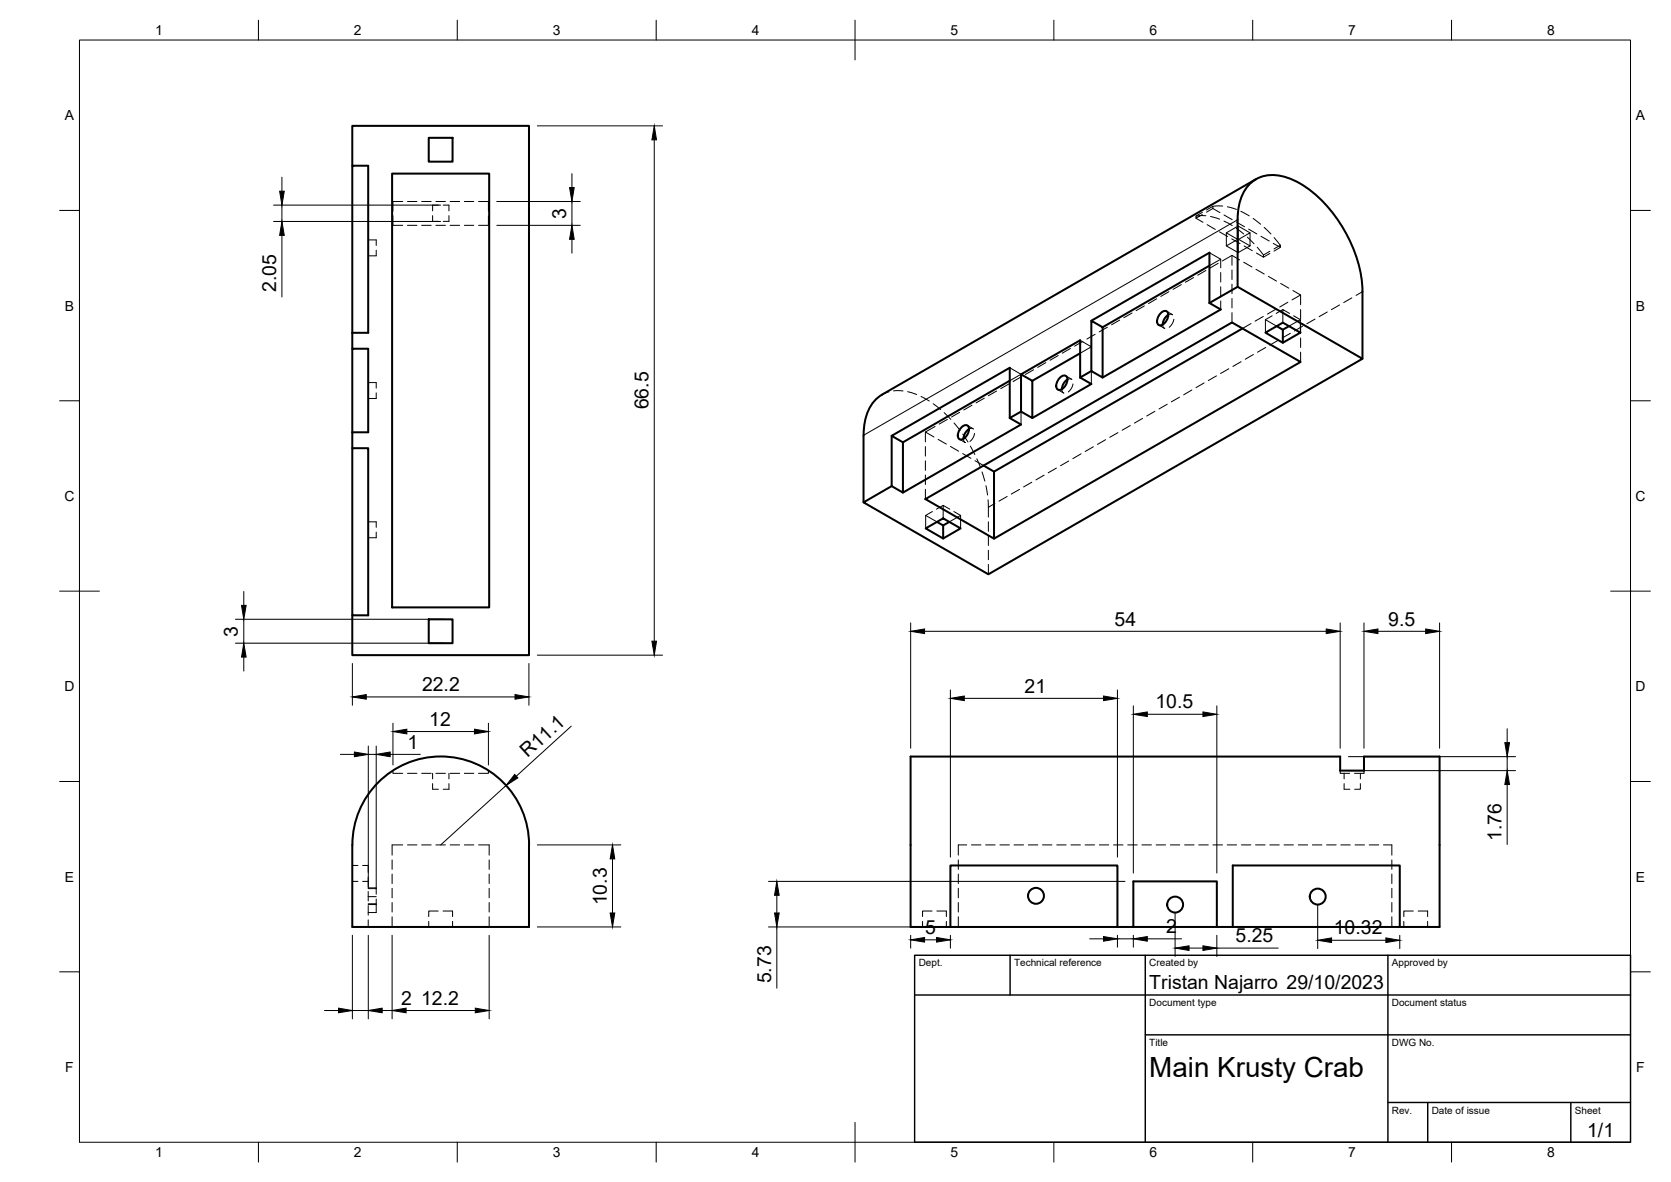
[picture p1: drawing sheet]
<svg xmlns="http://www.w3.org/2000/svg" width="420mm" height="297mm" viewBox="0 0 420 297" stroke-linecap="round" stroke-linejoin="round" font-family="sans-serif">
<!-- layer: Hidden -->
<g fill="none" stroke="#000" stroke-width=".25">
<path d="M98.8 54.2v2.4h2.5M101.3 50.6h-2.5v2.4M102.5 50.6h2.3M102.5 56.6h2.3M106 50.6h2.4M106 56.6h2.4M108.8 54.2v1.4h1.4M109.6 50.6h2.4M109.6 56.6h2.4M110.2 51.5h-1.4v1.5M111.4 51.5h1.5v1.5M112.9 54.2v1.4h-1.5"/>
<path d="M113.2 50.6h2.4M113.2 56.6h2.4M116.8 50.6h2.3M116.8 56.6h2.3M120.3 50.6h2.5v2.4M122.8 54.2v2.4h-2.5M300.7 54.8l1.8 1.1M302.3 53.9l-1.6 .9v-.5l2.5-.1M302.3 53.4l-1.6 .9M303.4 52.8l1.6-1v.6l1.7 1M303.5 56.5l2.1 1.2M304.4 54.4l2.3 .7"/>
<path d="M305 52.4l-1.6 .9M306.6 58.3l2.1 1.1M307.4 51.8h-2.4M307.8 55.5l2 1.2M307.8 54l2 1.2M308.4 58.5l2.9-1.7v3.3l-2.9 1.7M308.6 52l2.3 .6M310.8 57.3l1.9 1.5M310.9 55.8l2 1.2M311.3 56.8l3 1.7M312 53.1l2.1 1.1M313.6 59.6l1.7 1.7"/>
<path d="M314 57.6l2 1.2M315.1 54.9l1.9 1.5M317.1 59.4l2 1.2M317.9 57.1l1.7 1.7M320.4 59.7l1.5 1.9M92.6 60.3h2v1.4M94.6 62.9v1.4h-2M284.6 78.7l-2 1.1M287.7 76.9l-2 1.2M290.8 75.1l-2 1.2M293.3 78.2l1.4 .8M293.8 79.1l.5-.2 .6 .2"/>
<path d="M293.9 73.3l-2 1.2M297 71.5l-2 1.2M300.1 69.8l-2.1 1.1M303.2 68l-2 1.2M304.1 63.5l2.8 1.6v2.2M306.3 66.2l-2.1 1.2M306.9 68.5v2.4M306.9 72.1v2.3M306.9 75.6v2.2M306.9 65.1l-2.8 1.7M309.7 60l2.1 1.2M309.8 64.2l1.9 1.1"/>
<path d="M309.8 64.2l-2.5 1.4M309.8 64.2v2.5M309.8 67.8v2.4M309.8 71.4v2.4M309.8 75v2.4M309.8 78.6v2.4M311.3 60.2l3-1.7v3.3l-3 1.7zM311.3 60.2l-2.9-1.7v3.3l2.9 1.7M311.3 60.1l3 1.7M312.7 65.9l2.1 1.2M312.8 61.8l2.1 1.2M315.8 67.7l2.1 1.2"/>
<path d="M316.1 62.1l1.6 2M317.6 79.5l-2 1.2M318.9 69.5l2.1 1.1M319.3 63.1l-1.6 1v.5l-1.8-1M319.3 63.7l-1.6 .9M319.9 79.4l-1.7 .9v3.3M320.1 61.2l1.8 1v-.6M320.7 77.8l-2 1.1M321.9 61.6l-1.6 1M321.9 62.2l-1.6 .9M322 71.2l2.1 1.2M322.6 77.8l-1.7 1"/>
<path d="M323.8 76l-2 1.2M324.3 78.8l-1.7-1v3.3M325.1 73l1.9 1.1M325.3 79.4l1.7 .9M327 74.1v2.5M327 77.8v2.4M327 74.1l-2.1 1.3M92.6 96.1h2v1.4M94.6 98.7v1.4h-2M223.5 98.5l-1.8 .7M224.7 98.2h2.4M228.2 98.4l2.3 .8"/>
<path d="M231.6 99.6l2.1 1.2M250.6 98.3l-2.1 1.1M253.7 96.5l-2.1 1.2M253.9 92.4l2.8 1.7M256.7 94.1l-2.8 1.6M256.8 94.7l-2.1 1.2M259.9 92.9l-2.1 1.2M263 91.1l-2.1 1.2M266 97.9l1.4 .8M266.1 89.4l-2.1 1.1M267 97.8l.1 .6 .4 .4M268 94.5l1.4 .8"/>
<path d="M269.2 87.6l-2.1 1.2M269.5 95.4l-.6-.2-.5 .2M269.8 96.5a3.2 3.2 0 0 1-1.2 2M271.6 85.5l2.8 1.7-2.8 1.6M272.3 85.8l-2.1 1.2M274.4 93.2v3.3M275.4 84l-2.1 1.2M278.4 82.2l-2 1.2M281.5 80.4l-2 1.2M291.3 81.7l1.5 .8M292.3 81.6l.1 .6 .5 .3M295.1 80.2a3.3 3.3 0 0 1-1.1 2"/>
<path d="M314.6 81.3l-2.2 1.3M318.2 80.3l2.8 1.7M324.1 82l2.9-1.7v3.3M327 81.4v2.3M327 84.9v2.4M327 88.5v2.5M232.7 108.6v2.4M232.7 112.2v2.4M232.7 115.8v2.4M232.7 119.4v2.4M234.6 101.5l1.9 1.4M235.1 107.2l-2.4 1.4 2.1 1.2"/>
<path d="M235.9 110.4l2 1.2M237.4 103.7l1.7 1.7M238.2 105.4l-2.1 1.2M239 112.2l2 1.2M239.9 106.3l1.5 1.8M241.2 110.4l1.5 .8M241.3 103.6l-2.1 1.2M242.1 114l2 1.2M242.1 109.1l1.3 2M242.2 110.3l.2 .5 .4 .4M243.2 106.9l1.4 .8M243.6 107.8l.6-.2 .6 .2"/>
<path d="M244 112.1l1.1 2.1M244.4 101.8l-2.1 1.2M245 108.9a3.2 3.2 0 0 1-1.1 2M245.2 115.8l2.1 1.2M245.6 115.3l.9 2.2M246.9 118.6l.7 2.3M247.5 100.1l-2.1 1.1M256.7 103.4v3.3M92.6 131.1h2v1.4M94.6 133.7v1.4h-2M232.7 123v2.4M232.7 129.5l2.9 1.7"/>
<path d="M234.4 128.6l-1.7 .9v3.3M237.2 127l-1.7 1M238.8 128l-1.6-1v3.3M239.8 128.6l1.7 .9v3.3M241.5 129.5l-2.8 1.7M247.9 122.1l.4 2.3M248.4 125.6l.1 4.3M248.5 131.1v2.4M248.5 134.7v2.4M248.5 138.3v2.4M248.5 141.8v2.5M98.8 193.7v.6h2.5"/>
<path d="M102.5 194.3h2.3M106 194.3h2.4M108.8 194.3v1.4M108.8 196.9v1.4h1.4M109.6 194.3h2.4M112.9 194.3v1.4M112.9 196.9v1.4h-1.5M113.2 194.3h2.4M116.8 194.3h2.3M122.8 193.7v.6h-2.5M337 193.7v.6h2.4M338 196.9v1.4h1.4"/>
<path d="M338 194.3v1.4M342.1 196.9v1.4h-1.5M342.1 194.3v1.4M343 193.7v.6h-2.4M88.6 217.5h1.4M91.2 217.5h1.4v1.8M98.6 216.1v2.4M98.6 219.7v2.3M101.3 212.3h-2.7v2.6M102.5 212.3h2.3M106 212.3h2.4M109.6 212.3h2.4"/>
<path d="M113.2 212.3h2.4M116.8 212.3h2.3M120.3 212.3h2.7v2.6M123 216.1v2.4M123 219.7v2.3M241 216.1v2.4M241 219.7v2.3M243.1 212.3h-2.1v2.6M244.3 212.3h2.4M247.8 212.3h2.4M251.4 212.3h2.4M255 212.3h2.4"/>
<path d="M258.6 212.3h2.3M262.1 212.3h2.4M265.7 212.3h2.4M269.3 212.3h2.4M272.8 212.3h2.4M276.4 212.3h2.4M280 212.3h2.4M283.5 212.3h2.4M287.1 212.3h2.4M290.7 212.3h2.4M294.3 212.3h2.4M297.9 212.3h2.3"/>
<path d="M301.4 212.3h2.4M305 212.3h2.4M308.6 212.3h2.3M312.1 212.3h2.4M315.7 212.3h2.4M319.3 212.3h2.4M322.9 212.3h2.3M326.4 212.3h2.4M330 212.3h2.4M333.6 212.3h2.4M337.1 212.3h2.4M340.7 212.3h2.4"/>
<path d="M344.3 212.3h2.4M347.9 212.3h2.1v2.6M350 216.1v2.4M350 219.7v2.3M88.6 221.5h1.4M91.2 221.5h1.4M92.6 223.1h2v.2M92.6 220.5v2.3M92.6 224v2.4M92.6 227.6v2.4M92.6 231.2v1.7M92.6 223.3h2"/>
<path d="M92.6 227.3h2M92.6 227.1h2M92.6 225.3h2M94.6 223.3v1.4M94.6 225.9v1.4M94.6 227.3v2h-2M98.6 223.2v2.4M98.6 226.8v2.4M98.6 230.4v2.5M107.8 231.5v1.4M110.2 228.9h-2.4v1.4M111.4 228.9h2.4v1.4"/>
<path d="M113.8 231.5v1.4M123 223.2v2.4M123 226.8v2.4M123 230.4v2.5M232 231.5v1.4M234.4 228.9h-2.4v1.4M235.6 228.9h2.4v1.4M238 231.5v1.4M241 223.2v2.4M241 226.8v2.4M241 230.4v2.5M350 223.2v2.4"/>
<path d="M350 226.8v2.4M350 230.4v2.5M353 231.5v1.4M355.4 228.9h-2.4v1.4M356.6 228.9h2.4v1.4M359 231.5v1.4"/>
</g>
<!-- layer: Visible -->
<g fill="none" stroke="#000" stroke-width=".51">
<path d="M107.8 34.6h6v6h-6zM88.6 41.6h4v42h-4zM88.6 41.6v-10h44.4v133h-44.4v-10M98.6 43.6h24.4v109h-24.4zM311.2 55.2a12.2 12.2 0 0 1 3.6-9.5 9.7 9.7 0 0 1 10.5-.4 32.7 32.7 0 0 1 15.1 17.6 28.9 28.9 0 0 1 2.2 10.4v16.9M311.2 55.2v16.9M315.8 45l-94 54.2a10.5 10.5 0 0 0-4.6 8.9l-.1 18.1M292 78.6a1 1 0 0 1 1.3-.4 1 1 0 0 1 .4 1.4l-.4 .9a1.62 1.62 0 0 1-2.1 1.1 2.4 2.4 0 0 1 .8-3zM293.8 79.1a3.1 3.1 0 0 0-1.5 2.5M304.1 76.1l7.1-4 31.4 18.1-94.1 54.1-31.4-18.1 7.1-4M304.1 66.8l-26.9 15.4M304.1 76.1l2.8 1.7-29.7 17.1"/>
<path d="M304.1 76.1v-12.6l-29.7 17.1M88.6 87.6h4v21h-4zM88.6 83.6v4M253.9 95.7l-26.9 15.5-2.8-1.7 29.7-17.1v12.7M256.7 94.1l2.9 1.6v9.4l-2.9-1.7zM256.7 94.1l14.9-8.6v9.4M266.6 94.8a1 1 0 0 1 1.4-.3 1 1 0 0 1 .3 1.3l-.3 1a1.62 1.62 0 0 1-2.2 1 2.4 2.4 0 0 1 .8-3zM268.4 95.4a3.1 3.1 0 0 0-1.4 2.4M271.6 94.9l2.8 1.6-14.8 8.6M271.6 88.8l-12 6.9M274.4 80.6l2.8 1.6v12.7l-2.8-1.7zM274.4 93.2l-2.8 1.7"/>
<path d="M312.4 82.6l-62.5 35.9v16.9M318.2 83.6l4.4-2.5 4.4 2.5-4.4 2.5zM321 82l1.6 .9M324.1 82l-1.5 .9v3.2M88.6 112.6h4v42h-4zM88.6 108.6v4M224.2 109.5v12.7l2.8 1.6v-12.6M241.9 107.3a1 1 0 0 1 1.3-.4 1 1 0 0 1 .4 1.4l-.4 .9a1.62 1.62 0 0 1-2.1 1.1 2.4 2.4 0 0 1 .8-3zM243.7 107.8a3.1 3.1 0 0 0-1.5 2.5M247.3 117l2.6 1.5M253.9 105.1l2.8 1.6-29.7 17.1M256.7 103.4l-2.8 1.7"/>
<path d="M232.7 125.4l77.1-44.4 17.2 10-77.1 44.4zM232.7 132.8l4.5-2.5 4.3 2.5-4.3 2.5zM235.6 131.2l1.6 .8v3.3M238.7 131.2l-1.5 .8M107.8 155.6h6v6h-6zM88.6 212.3a22.2 22.2 0 0 1 22.2-22.2 22.2 22.2 0 0 1 22.2 22.2v20.6h-44.4v-20.6M239 217.5h42v15.4h-42zM310 217.5h42v15.4h-42zM239 232.9h-10v-42.8h108v3.6h6v-3.6h19v42.8h-10M281 232.9h4M285 221.5h21v11.4h-21zM306 232.9h4"/>
<circle cx="260.5" cy="225.1" r="2"/>
<circle cx="295.5" cy="227.3" r="2"/>
<circle cx="331.3" cy="225.3" r="2"/>
</g>
<!-- layer: Visible Narrow -->
<path d="M311.2 55.2l-94.1 54.2" fill="none" stroke="#000" stroke-width=".25"/>
<!-- layer: Hidden Narrow -->
<g fill="none" stroke="#000" stroke-width=".25">
<path d="M333.7 78.4l-2 1.2M336.8 76.6l-2 1.2M339.9 74.9l-2 1.1M342.6 73.3l-1.6 .9M296.6 99.8l-2.1 1.2M299.7 98l-2.1 1.2M302.8 96.2l-2.1 1.2M305.9 94.5l-2.1 1.1M309 92.7l-2.1 1.2M312.1 90.9l-2.1 1.2M315.2 89.1l-2.1 1.2M318.3 87.3l-2.1 1.2"/>
<path d="M321.4 85.5l-2.1 1.2M324.4 83.8l-2 1.1M327.5 82l-2 1.2M330.6 80.2l-2 1.2M262.5 119.4l-2 1.2M265.6 117.6l-2 1.2M268.7 115.9l-2 1.1M271.8 114.1l-2.1 1.2M274.9 112.3l-2 1.2M278 110.5l-2.1 1.2M281.1 108.7l-2.1 1.2M284.2 106.9l-2.1 1.2"/>
<path d="M287.3 105.1l-2.1 1.2M290.4 103.4l-2.1 1.1M293.5 101.6l-2.1 1.2M250.1 126.5l-1.6 1M253.2 124.8l-2 1.1M256.3 123l-2 1.2M259.4 121.2l-2 1.2"/>
</g>
<!-- layer: BORDER -->
<g fill="none" stroke="#000" stroke-width=".25">
<path d="M20 10.1h390v276.9h-390zM65 5.1v5M115 5.1v5M165 5.1v5M215 5.1v10M265 5.1v5M315 5.1v5M365 5.1v5M15 52.9h5M410 52.9h5M15 100.7h5M410 100.7h5"/>
<path d="M15 148.6h10M405 148.6h10M15 196.4h5M410 196.4h5M15 244.2h5M410 244.2h5M65 287v5M115 287v5M165 287v5M215 282.1v9.9M265 287v5M315 287v5"/>
<path d="M365 287v5"/>
</g>
<!-- layer: TITLEBLOCK -->
<path d="M230 240.1h180v46.9h-180zM230 250h180M254 240.1v9.9M288 240.1v46.9M349 240.1v46.9M288 260.1h122M349 277.1h61M359 277.1v9.9M395 277.1v9.9" fill="none" stroke="#000" stroke-width=".36"/>
<!-- layer: FD_Dimensions -->
<g fill="none" stroke="#000" stroke-width=".25">
<path d="M135.1 31.6h31.5M164.5 35.1v126M68.8 51.5h42M68.8 55.7h42M70.9 44.5v3.6M70.9 51.5v4.2M70.9 59.1v15.5M124.9 50.6h21M124.9 56.6h21M143.8 43.6v3.5M143.8 50.6v6M143.8 60.1v3.5"/>
<path d="M59.2 155.6h52.5M61.3 148.6v3.5M61.3 155.6v6M229 156.5v31.5M232.5 158.7h101M337 156.5v31.5M343 156.5v31.5M346.5 158.7h12M362 156.5v31.5M59.2 161.6h52.5M61.3 165.1v3.5M88.6 166.7v10.5"/>
<path d="M92.1 175.1h37.4M133 166.7v10.5M135.1 164.6h31.5M239 173.4v42M242.5 175.5h35M281 173.4v42M285 177.4v42M288.5 179.5h14M306 177.4v42M85.6 189.6h3.5M92.6 187.5v35.7M92.6 189.6h2"/>
<path d="M94.6 187.5v35.7M98.1 189.6h7.6M98.8 181.7v10.5M102.3 183.8h17M122.8 181.7v10.5M127.2 197.4l-16.4 14.9M143.6 182.5l-13.8 12.6M339.1 190.1h42M339.1 193.7h42M379 183.1v3.5M379 190.1v3.6M379 197.2v15"/>
<path d="M135.1 212.3h21M154 215.8v13.6M88.6 235v21M92.6 235v21M98.6 235v21M123 235v21M135.1 232.9h21M193.2 221.5h89.7M193.2 232.9h89.7M195.3 225v4.4M195.3 232.9v15.4M229 235v3.3"/>
<path d="M232.5 236.2h3M239 235v3.3M274 235.9h3.5M281 235v3M281 235.9h4M285 235v3M288.5 235.9h8.6M295.5 229.4v11M299 238.3h3.5M306 235v5.4M306 238.3h15.4M331.3 227.4v11"/>
<path d="M334.8 236.3h13.7M352 235v3.4M81.6 253.9h3.5M88.6 253.9h4M96.1 253.9h23.4"/>
</g>
<g fill="#000" stroke="#000" stroke-width=".25">
<path d="M164.5 31.6l.6 3.5h-1.2zM70.3 48.1h1.2l-.6 3.4zM70.9 55.7l.6 3.4h-1.2zM143.2 47.1h1.2l-.6 3.5zM143.8 56.6l.6 3.5h-1.2zM60.7 152.1h1.2l-.6 3.5zM229 158.7l3.5-.6v1.1zM333.5 158.1l3.5 .6-3.5 .5zM343 158.7l3.5-.6v1.1zM358.5 158.1l3.5 .6-3.5 .5zM61.3 161.6l.6 3.5h-1.2zM88.6 175.1l3.5-.6v1.2z"/>
<path d="M129.5 174.5l3.5 .6-3.5 .6zM163.9 161.1h1.2l-.6 3.5zM239 175.5l3.5-.6v1.2zM277.5 174.9l3.5 .6-3.5 .6zM285 179.5l3.5-.6v1.2zM302.5 178.9l3.5 .6-3.5 .6zM89.1 189l3.5 .6-3.5 .6zM94.6 189.6l3.5-.6v1.2zM98.8 183.8l3.5-.6v1.2zM119.3 183.2l3.5 .6-3.5 .6zM129.4 194.6l.8 .9-3 1.9zM378.4 186.6h1.2l-.6 3.5z"/>
<path d="M379 193.7l.6 3.5h-1.2zM154 212.3l.6 3.5h-1.2zM153.4 229.4h1.2l-.6 3.5zM195.3 221.5l.6 3.5h-1.1zM194.8 229.4h1.1l-.6 3.5zM229 236.2l3.5-.6v1.2zM235.5 235.6l3.5 .6-3.5 .6zM277.5 235.4l3.5 .5-3.5 .6zM285 235.9l3.5-.5v1.1zM295.5 238.3l3.5-.6v1.2zM302.5 237.7l3.5 .6-3.5 .6zM331.3 236.3l3.5-.6v1.2z"/>
<path d="M348.5 235.7l3.5 .6-3.5 .6zM85.1 253.4l3.5 .5-3.5 .6zM92.6 253.9l3.5-.5v1.1zM98.6 253.9l3.5-.5v1.1zM119.5 253.4l3.5 .5-3.5 .6z"/>
</g>
<text font-size="7" x="289" y="270.6">Main Krusty Crab</text>
<g font-size="4.9">
<text x="142.3" y="55" transform="rotate(-90 142.3 55)">3</text>
<text x="69.4" y="73.4" transform="rotate(-90 69.4 73.4)">2.05</text>
<text x="163" y="102.9" transform="rotate(-90 163 102.9)">66.5</text>
<text x="59.8" y="160" transform="rotate(-90 59.8 160)">3</text>
<text x="280.3" y="157.2">54</text>
<text x="349.1" y="157.2">9.5</text>
<text x="106.1" y="173.7">22.2</text>
<text x="257.6" y="174.1">21</text>
<text x="290.5" y="178">10.5</text>
<text x="107.9" y="182.4">12</text>
<text x="102.5" y="188.2">1</text>
<text x="132.7" y="190.5" transform="rotate(-42 132.7 190.5)">R11.1</text>
<text x="377.5" y="211.4" transform="rotate(-90 377.5 211.4)">1.76</text>
<text x="152.5" y="227.5" transform="rotate(-90 152.5 227.5)">10.3</text>
<text x="232.6" y="234.7">5</text>
<text x="293.2" y="234.5">2</text>
<text x="310.7" y="236.8">5.25</text>
<text x="335.4" y="234.8">10.32</text>
<text x="193.9" y="247.1" transform="rotate(-90 193.9 247.1)">5.73</text>
<text x="289" y="248.5">Tristan Najarro 29/10/2023</text>
<text x="100.9" y="252.5">2</text>
<text x="105.9" y="252.5">12.2</text>
<text x="399.1" y="285.7">1/1</text>
</g>
<g font-size="3.5">
<text x="39" y="8.8">1</text>
<text x="89" y="8.8">2</text>
<text x="139" y="8.8">3</text>
<text x="189" y="8.8">4</text>
<text x="239" y="8.8">5</text>
<text x="289" y="8.8">6</text>
<text x="339" y="8.8">7</text>
<text x="389" y="8.8">8</text>
<text x="16.3" y="30.2">A</text>
<text x="411.3" y="30.2">A</text>
<text x="16.3" y="78">B</text>
<text x="411.3" y="78">B</text>
<text x="16.2" y="125.9">C</text>
<text x="411.2" y="125.9">C</text>
<text x="16.2" y="173.7">D</text>
<text x="411.2" y="173.7">D</text>
<text x="16.3" y="221.6">E</text>
<text x="411.3" y="221.6">E</text>
<text x="16.4" y="269.4">F</text>
<text x="411.4" y="269.4">F</text>
<text x="39" y="290.8">1</text>
<text x="89" y="290.8">2</text>
<text x="139" y="290.8">3</text>
<text x="189" y="290.8">4</text>
<text x="239" y="290.8">5</text>
<text x="289" y="290.8">6</text>
<text x="339" y="290.8">7</text>
<text x="389" y="290.8">8</text>
</g>
<g font-size="2.5">
<text x="231" y="242.9">Dept.</text>
<text x="255" y="242.9">Technical reference</text>
<text x="289" y="242.9">Created by</text>
<text x="350" y="242.9">Approved by</text>
<text x="289" y="252.8">Document type</text>
<text x="350" y="252.8">Document status</text>
<text x="289" y="262.9">Title</text>
<text x="350" y="262.9">DWG No.</text>
<text x="350" y="279.9">Rev.</text>
<text x="360" y="279.9">Date of issue</text>
<text x="396" y="279.9">Sheet</text>
</g>
</svg>
